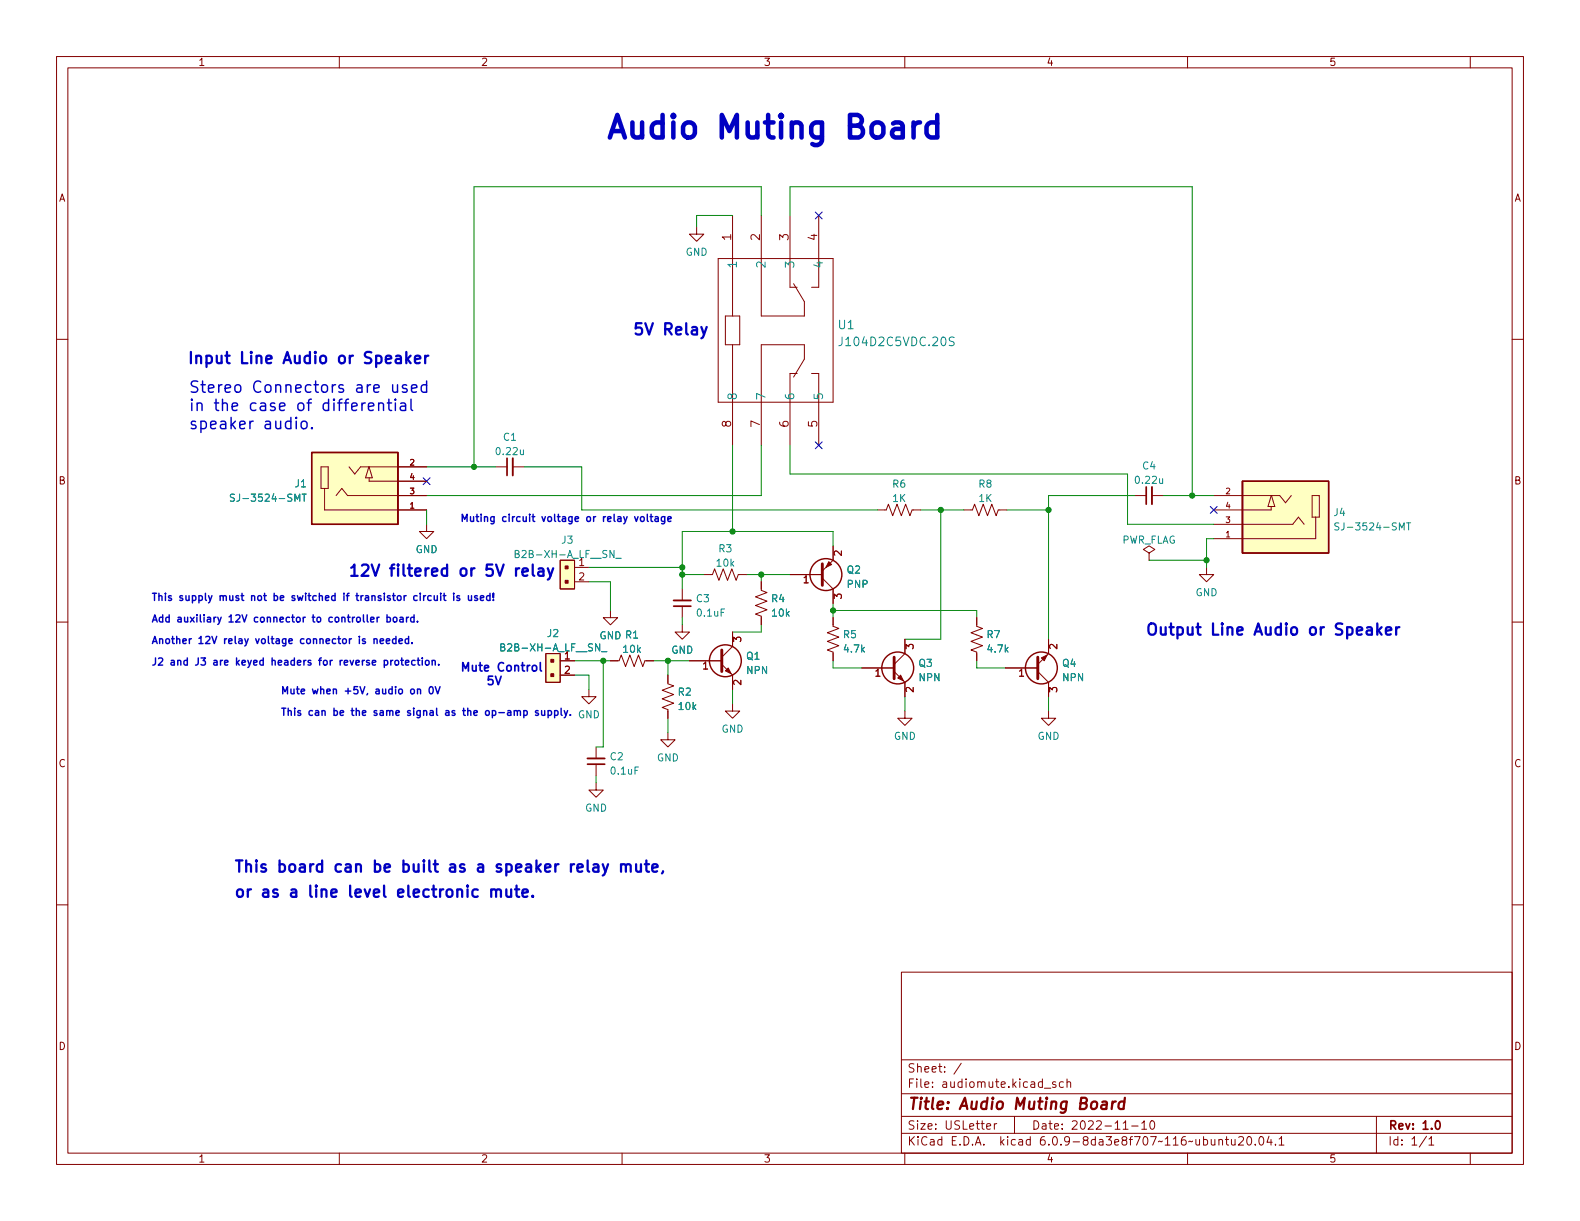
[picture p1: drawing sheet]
<svg xmlns="http://www.w3.org/2000/svg" width="279mm" height="216mm" viewBox="0 0 279 216" stroke-linecap="round" stroke-linejoin="round" font-family="sans-serif">
<g fill="none" stroke="#840000" stroke-width=".18">
<path d="M10 10h259.4v195.9h-259.4zM12 12h255.4v191.9h-255.4zM60 10v2M110 10v2M160 10v2M210 10v2M260 10v2M129.5 38.1v17.8M134.6 38.1v17.8h7.6v-2.6l-1.9-3.1M139.7 38.1v12.7h1.3M144.8 38.1v12.7h-1.3M10 60h2"/>
<path d="M123.2 40.1v1.3h1.3l-1.3 1.3-1.3-1.3h1.3M127 45.7h20.3v25.4h-20.3zM128.3 55.9h2.5v5.1h-2.5zM267.4 60h2M129.5 61v17.7M140.3 66.7l1.9-3.2v-2.5h-7.6v17.7M141 66h-1.3v12.7M143.5 66h1.3v12.7M56.8 82.6h1.2v3.8h-1.2zM57.4 86.4v3.8h18M59.4 87.6l1.1-1.2 1 1.2h13.9M61.7 82.6l1 1.2 1.1-1.2h11.6"/>
<path d="M65.2 82.6l-.6 1.9h1.2l-.5-1.9M65.3 84.5v.6h10.1M75.4 92.7v1.3h1.3l-1.3 1.3-1.2-1.3h1.2M87.6 82.6h2.1M90.7 82.6h2M99.1 99.1h2.5v5h-2.5zM147.3 96.5v2.6l-1.9 1.9M155.2 90.2h1.5l.4-1 .8 2 .7-2 .8 2 .7-2 .8 2 .4-1h1.5M170.4 90.2h1.6l.3-1 .8 2 .8-2 .7 2 .8-2 .7 2 .4-1h1.6M200.7 87.6h2M203.2 97.8l1-.6-1-.7-1 .7 1 .6v1.3M203.2 99.1h.1"/>
<path d="M203.7 87.6h2M214.6 87.6h11.7l1 1.3 1-1.3M214.6 92.7h14l1-1.3 1 1.3M224.8 89.6v.6h-10.2M224.8 87.6l-.6 2h1.2l-.6-2M232 87.6h1.3v3.8h-1.3zM232.7 91.4v3.9h-18.1M10 110h2M96.5 115.6h2.6v5.1h-2.6zM99.1 116.8h2.5M99.1 119.4h2.5M101.6 100.3h2.5"/>
<path d="M101.6 102.9h2.5M107.9 108v1.2h1.3l-1.3 1.3-1.2-1.3h1.2M107.9 116.8h1.6l.4-1 .7 2.1 .8-2.1 .7 2.1 .8-2.1 .8 2.1 .3-1.1h1.6M118.1 119.4v1.5l1 .4-2 .7 2 .8-2 .8 2 .7-2 .8 1 .4v1.5M120.6 110.5v1.3h1.3l-1.3 1.2-1.2-1.2h1.2M120.6 104.1v2.1M120.6 107.2v2M121.9 116.8h5.7M124.5 101.6h1.5l.4-1 .7 2 .8-2 .8 2 .7-2 .8 2 .4-1h1.5M127.6 117.5l1.9 1.9v2.5M129.5 111.8v2.5l-1.9 1.9M134.6 102.9v1.5l1 .4-2 .7 2 .8-2 .8 2 .7-2 .8 1 .4v1.5"/>
<path d="M139.7 101.6h5.7M145.4 102.2l1.9 1.9v2.6M147.3 109.2v1.5l1 .4-2 .8 2 .7-2 .8 2 .8-2 .7 1 .4v1.5M152.4 118.1h5.7M158.1 118.7l1.9 2v2.5M160 113v2.6l-1.9 1.9M172.7 109.2v1.5l1 .4-2 .8 2 .7-2 .8 2 .8-2 .7 1 .4v1.5M177.8 118.1h5.7M183.5 118.7l1.9 2v2.5M185.4 113v2.6l-1.9 1.9M213.4 100.3v1.3h1.2l-1.2 1.3-1.3-1.3h1.3M267.4 110h2"/>
<path d="M104.1 121.9v1.3h1.3l-1.3 1.3-1.2-1.3h1.2M105.4 138.4v1.3h1.3l-1.3 1.3-1.3-1.3h1.3M105.4 132.1v2M105.4 135.1v2.1M118.1 129.5v1.3h1.3l-1.3 1.3-1.3-1.3h1.3M129.5 124.5v1.2h1.3l-1.3 1.3-1.2-1.3h1.2M160 125.7v1.3h1.3l-1.3 1.3-1.3-1.3h1.3M185.4 125.7v1.3h1.3l-1.3 1.3-1.3-1.3h1.3M10 160h2M267.4 160h2M159.4 171.9h108v32h-108zM159.4 197.4h108"/>
<path d="M159.4 193.4h108M159.4 187.4h108M170 188l-1.3 1.9M174.5 199.2l.7-.2-.1-.3h-.4l-.2 .2v.7h.6M175.8 198.7v1M176.3 198.7h-.3l-.2 .3M179.4 197.4v3M184.7 192.4h1.1M186.7 191.4l-.4-.1-.2 .2 .1 .2 .5 .2v.3h-.6M188 191.4l-.4-.1-.3 .3v.4l.2 .2h.5M188.7 191.4l.2-.1 .4 .1v.9M188.7 190.8v1.5"/>
<path d="M198.6 199.7h.9M200.1 199.1h1.2M201.9 198.6l.4-.4v1.5M201.9 199.7h.9M203.5 198.3l.2-.1a.81 .81 0 0 1 .6 .6 .81 .81 0 0 1-.3 .8l-.2 .1a.81 .81 0 0 1-.3-1.4zM243.4 197.4v6.5M60 203.9v2M110 203.9v2M159.4 200.4h108M160 203.9v2M210 203.9v2M215.5 201.6l.3-.1h.3l.1 1"/>
<path d="M215.5 201.5v1M216.7 201.5h.6M216.9 201v1.3l.4 .2M217.8 201.5v.9l.4 .1 .2-.2M218.4 201.5v1M219 201.1l.6-.1 .2 .1 .1 .3-.9 1.1h.9M220.7 201h.1a.81 .81 0 0 1 .6 .6 .81 .81 0 0 1-.3 .8l-.1 .1a.81 .81 0 0 1-.6-.6 .81 .81 0 0 1 .3-.9zM222 202.3v.2M222.8 201h.2a.81 .81 0 0 1 .6 .6 .81 .81 0 0 1-.3 .8l-.2 .1a.81 .81 0 0 1-.6-.6 .81 .81 0 0 1 .3-.9zM224.4 200.9l-.4 1.1h1M224.8 201.5v1M225.5 202.3v.2"/>
<path d="M226.2 201.4l.4-.4v1.5M226.2 202.5h.8M252.3 200.9l-1.3 1.9M252.7 201.4l.4-.4v1.5M252.7 202.5h.8M260 203.9v2"/>
</g>
<path d="M89.7 81v3.1M202.7 86.1v3.1M119.1 107.2h3.1M103.9 135.1h3M254 198.2h.2a.82 .82 0 0 1 .6 .6 .82 .82 0 0 1-.3 .8l-.2 .1a.81 .81 0 0 1-.6-.6 .81 .81 0 0 1 .3-.9z" fill="none" stroke="#840000" stroke-width=".3"/>
<path d="M194.9 194.9l.2-.1 .6 .1-.1 1.2M195.7 195.2l-.6 .1a.4 .4 0 0 0-.4 .4 .4 .4 0 0 0 .3 .4l.6-.1M196.7 194.8l-.1 1.3M197.3 194.8l-.4 .1-.2 .3M198.8 194.9a.66 .66 0 0 0-1 .3v.5l.1 .3 .2 .1 .6-.1M198.9 194.1l-.2 2" fill="none" stroke="#840000" stroke-width=".4"/>
<path d="M148.9 59.6v1.1a.49 .49 0 0 1-.6 .4M168.7 59.7l-.6-.1-.2 .1v.5l.7 .3 .1 .3-.3 .3h-.5M41.5 87.4h-.5l-.2 .1v.4l.5 .2 .2 .3-.3 .2h-.5M53.4 87.4h.8M53.8 87.4v1.2M91.1 97.9h.6l.1-.2-.1-.3-.6-.1v1.3h.5l.2-.1v-.3l-.3-.3M108.9 98.7h1M236.8 92.5l-.5-.1-.2 .2v.3l.5 .3 .2 .3-.3 .2h-.5M248.7 92.4h.8M249.1 92.4v1.3M88.6 114.4h.5l.1-.2v-.2l-.6-.2v1.3h.5l.1-.1 .1-.3-.3-.3M106.3 115.2h1" fill="none" stroke="#008484" stroke-width=".18"/>
<path d="M90.7 81v3.1M203.7 86.1v3.1M119.1 106.2h3.1M103.9 134.1h3" fill="none" stroke="#840000" stroke-width=".33"/>
<path d="M145.4 99.7v3.8M127.6 114.9v3.8M158.1 116.2v3.8M183.5 116.2v3.8" fill="none" stroke="#840000" stroke-width=".51"/>
<g fill="#840000" stroke="#840000" stroke-width=".18">
<path d="M184.1 116.3l1.1-.5-.5 1z"/>
<path d="M146.6 99.3l.5 .5-1.1 .5z"/>
<path d="M158.7 119.9l.6-.5 .5 1z"/>
<path d="M128.3 118.6l.5-.5 .5 1z"/>
<path d="M97.4 116.6h.5v.5h-.5z"/>
<path d="M97.4 119.1h.5v.5h-.5z"/>
<path d="M99.9 100.1h.6v.5h-.6z"/>
<path d="M99.9 102.6h.6v.5h-.6z"/>
</g>
<g fill="none" stroke="#840000" stroke-width=".25">
<path d="M55.1 80h15.3v12.7h-15.3zM70.4 80v12.7M219.7 85.1h15.2v12.7h-15.2zM219.7 85.1v12.7"/>
<circle cx="128.3" cy="116.8" r="2.82"/>
<circle cx="146" cy="101.6" r="2.82"/>
<circle cx="158.7" cy="118.1" r="2.82"/>
<circle cx="184.1" cy="118.1" r="2.82"/>
</g>
<g fill="#ffffc2" stroke="#ffffc2" stroke-width=".18">
<path d="M55.1 80h15.3v12.7h-15.3z"/>
<path d="M219.7 85.1h15.2v12.7h-15.2z"/>
<path d="M96.5 115.6h2.6v5.1h-2.6z"/>
<path d="M99.1 99.1h2.5v5h-2.5z"/>
</g>
<g fill="none" stroke="#0000c2" stroke-width=".4">
<path d="M124 57.8l.5 1.3M125 57.8l-.7 1.8-.3 .2M71.9 62.2v2M72 63.5l.6 .7M72.6 62.9l-.7 .8M73.4 63.6l.9-.2-.1-.4-.5-.1-.3 .3 .1 .9 .2 .1 .5-.1M75.2 62.9v1.3M75.8 62.9a.51 .51 0 0 0-.6 .4M94.2 99.8v1.7l.3 .3M92.4 101.2l.9-.2v-.4l-.6-.1-.3 .3 .1 .9 .2 .1 .6-.1M95.3 100.6l.1-.1 .6 .1 .1 1.2M96.1 101l-.7 .1a.39 .39 0 0 0-.3 .3 .39 .39 0 0 0 .3 .4l.7-.1"/>
<path d="M96.9 100.5l.4 1.3M97.8 100.5l-.6 1.8-.3 .2M243.6 110.2v2M243.7 111.5l.6 .7M244.3 110.9l-.7 .8M245.1 111.6l.9-.2-.1-.4-.5-.1-.3 .3 .1 .9 .2 .1 .5-.1M246.9 110.9v1.3M247.5 110.9a.51 .51 0 0 0-.6 .4M86.9 157.4a.5 .5 0 0 1 .8 .1v1.1M86.9 157.3v1.3M87.7 157.5l.3-.2 .5 .1 .1 1.2M89.5 157.3l.1 1.2a.54 .54 0 0 0 .8-.1"/>
<path d="M90.4 157.3v1.3M91.1 157.3h.7M91.3 156.6v1.7l.1 .2 .4 .1M92.4 157.9l.9-.2-.1-.3-.5-.1-.3 .2 .1 1 .2 .1 .5-.1M94.2 158.4l.1 .1-.1 .1-.1-.1 .1-.1v.2M105 152.9l.2-.1 .5 .1 .1 1.2M105.8 153.3l-.6 .1a.39 .39 0 0 0-.3 .4 .39 .39 0 0 0 .3 .3l.6-.1M106.6 152.8l.5 1.3M107.5 152.8l-.6 1.8-.3 .2M109.8 153a.5 .5 0 0 1 .9 .1v1M109.8 152.8v1.3M110.7 153.1l.3-.3 .4 .1 .1 1.2"/>
<path d="M112.5 152.8l.1 1.2a.54 .54 0 0 0 .7 0M113.3 152.8v1.3M114 152.8h.8M114.3 152.1v1.8l.1 .1 .4 .1M115.3 153.5l1-.2-.1-.4-.6-.1-.3 .3 .1 .9 .2 .1 .6-.1M117.2 154l-.1 .4"/>
</g>
<path d="M162.7 21.7a1.02 1.02 0 0 0-1.2 .7M165.7 21.8l-.3-.1h-.8l-.4 .1-.4 .6v1.2l.4 .5 .4 .2h.8l.3-.2M165.7 20.3v4" fill="none" stroke="#0000c2" stroke-width=".8"/>
<g fill="none" stroke="#0000c2" stroke-width=".25">
<path d="M53.3 74.7a.54 .54 0 0 1 .6-.2 .54 .54 0 0 1 .4 .4v.5a.54 .54 0 0 1-.5 .4 .54 .54 0 0 1-.6-.4zM55.2 75.6v.1v.1l-.1-.1 .1-.1v.2M67 71.4a.5 .5 0 0 1 .8 .1v1.1M67 71.3v1.3M68.5 71.3h.7M68.8 70.6v1.7l.1 .2 .3 .1M69.9 70.6l-.1 .1 .1 .1 .1-.1-.1-.1v.2M69.9 71.3v1.3M70.9 71.3h.2h.5l.1 1.3M71.7 71.7l-.6 .1a.39 .39 0 0 0-.3 .4 .39 .39 0 0 0 .3 .4l.6-.1M71.9 68.1l-.5-.1-.2 .3v.3l.7 .2 .1 .2-.1 .3-.2 .1-.5-.1M72.7 70.6v1.7l.3 .3"/>
<path d="M72.8 68.7l.9-.2-.1-.4-.5-.1-.3 .3 .1 1 .2 .1 .5-.1M75.4 68.1l-.5-.1-.4 .4v.6l.2 .3 .2 .1 .5-.1M75.4 67.4v2M113.4 91.4h.3l.2 .2v.4l-.2 .2-.3-.1-.1-.1zM114.5 90.9v1.1l.1 .2M114.9 91.4h.5M115.1 90.9v1.1l.3 .2M115.9 91.4h.4l.1 .8M116.4 91.7h-.4l-.2 .2 .2 .3 .4-.1M117.5 91.4v1l-.2 .2h-.3M117.5 91.4h-.3l-.3 .2 .2 .5h.4M118.1 91.8l.6-.1-.1-.3h-.3l-.2 .1 .1 .6h.4"/>
<path d="M67.2 113.4l.6-.1v-.3l-.4-.1-.2 .2 .1 .6h.5M68.3 113.4l.6-.1v-.3l-.4-.1-.2 .2 .1 .6h.5M68.4 109.2l.4-.1 .2 .3-.1 .5h-.5M68.4 108.7v1.3M69.7 109.2l.3-.1 .2 .3v.3l-.2 .3-.3-.1-.2-.2zM70 116.8h.3l.2 .2v.4l-.2 .2-.3-.1-.2-.1zM70 113l-.3-.1-.3 .3 .1 .5h.5M70 112.5v1.3M70.6 113.4l.6-.1-.1-.3-.4-.1-.1 .2v.6h.5M70.7 109.2h.5l.1 .8M70.9 116.8h.4M71 116.3v1.1l.3 .2"/>
<path d="M71.3 109.4l-.4 .1-.2 .2 .2 .3 .4-.1M71.7 117.2l.6-.1v-.3h-.4l-.2 .1 .1 .6h.5M71.9 109.1v.9M72.3 113l-.4-.1-.3 .3 .2 .5h.5M72.3 109.1l-.4 .3M72.3 112.5v1.3M72.9 113.7v.1M73.2 109.2l-.3-.1-.3 .3 .1 .5h.5M73.2 108.7v1.3M73.4 116.8h-.4l-.2 .2 .1 .5h.5M73.8 116.8h.4M73.8 109.9v.1"/>
<path d="M73.9 116.3v1.1l.3 .2M74.7 116.3v.2M74.7 116.8v.8M75.3 116.8h.3l.3 .2v.4l-.3 .2-.3-.1-.1-.1zM76.4 116.9l.2-.1h.3l.1 .8M76.4 116.8v.8M77.6 117.5v.1M78.4 105.3h.4M78.5 104.9v1.1l.3 .2M80.2 104.9v.1M80.2 105.3v.9M81.3 105.4l-.3-.1-.2 .2v.2l.5 .1v.3h-.5"/>
<path d="M82.8 105.3l.1 .8 .3 .1 .2-.1M83.4 105.3v.9M84.4 105.4l-.3-.1-.2 .2 .1 .2 .4 .1v.3h-.5M85 105.8l.6-.2-.1-.2-.4-.1-.1 .2v.6h.5M86.6 105.4l-.3-.1-.3 .3 .2 .5h.4M86.6 104.9v1.3M87.3 106.1v.1M87.3 104.9v.8M73.8 122l.2-.2 .3 .1 .1 .8M76 121.5l.2-.1a.68 .68 0 0 1 .4 .7 .68 .68 0 0 1-.4 .6l-.2-.1-.1-.4zM77 121.4l.4 1.3 .4-1.3M92.6 125.7l.4-.1 .2 .3-.1 .5h-.5"/>
<path d="M95.2 125.7l-.3-.1-.2 .2v.2l.5 .1v.3h-.5M95.8 125.6v.8l.3 .1 .2-.1M96.3 125.6v.9M96.9 125.7l.4-.1 .2 .3-.1 .5h-.5M96.9 125.6v1.3M98.1 125.7l.3-.1 .3 .3-.1 .5h-.5M98.1 125.6v1.3M99.2 125.2v1.1l.2 .2M99.8 125.6l.3 .9M100.4 125.6l-.4 1.2-.2 .1M100.9 126.4v.1"/>
</g>
<path d="M87.1 119.6h-.7l-.1 .7 .2-.2 .5 .1 .2 .2-.1 .5-.2 .2-.6-.2M87.6 119.6l.5 1.5 .5-1.5M94.2 117.8l.2-.1 .4 .1 .1 .6-.1 .2-.4 .1-.2-.2zM95.5 117.2v1.2l.3 .3" fill="none" stroke="#0000c2" stroke-width=".3"/>
<g fill="none" stroke="#008400" stroke-width=".18">
<path d="M129.5 38.1h-6.3v2M134.6 38.1v-5.1h-50.8v49.6M139.7 38.1v-5.1h71.1v54.6M129.5 78.7v15.3M134.6 78.7v8.9h-59.2M139.7 78.7v5.1h59.7v8.9h15.2M75.4 90.2v2.5M75.4 82.6h12.2M92.7 82.6h10.2v7.6h52.3M147.3 96.5v-2.5h-26.7v10.1M162.8 90.2h7.6M166.4 90.2v22.8h-6.4"/>
<path d="M178.1 90.2h7.3M200.7 87.6h-15.3v25.4M203.2 99.1h10.2M205.7 87.6h8.9M214.6 95.3h-1.2v5M101.6 116.8h6.3M101.6 119.4h2.5v2.5M104.1 102.9h3.8v5.1M104.1 100.3h16.5M106.7 116.8v15.3h-1.3M115.6 116.8h6.3M118.1 116.8v2.6"/>
<path d="M120.6 101.6h3.9M120.6 109.2v1.3M132.1 101.6h7.6M134.6 110.5v1.3h-5.1M134.6 101.6v1.3M147.3 106.7v2.5M147.3 116.8v1.3h5.1M147.3 108h25.4v1.2M172.7 116.8v1.3h5.1M105.4 137.2v1.2M118.1 127v2.5M129.5 121.9v2.6"/>
<path d="M160 123.2v2.5M185.4 123.2v2.5"/>
</g>
<path d="M144.2 37.5l1.2 1.2M145.4 37.5l-1.2 1.2M144.2 78.1l1.2 1.2M145.4 78.1l-1.2 1.2M74.8 84.5l1.2 1.2M76 84.5l-1.2 1.2M214 89.6l1.2 1.2M215.2 89.6l-1.2 1.2" fill="none" stroke="#000084" stroke-width=".18"/>
<g fill="#008400" stroke="#008400" stroke-width=".18">
<circle cx="83.8" cy="82.6" r=".46"/>
<circle cx="106.7" cy="116.8" r=".46"/>
<circle cx="185.4" cy="90.2" r=".46"/>
<circle cx="210.8" cy="87.6" r=".46"/>
<circle cx="213.4" cy="99.1" r=".46"/>
<circle cx="134.6" cy="101.6" r=".46"/>
<circle cx="147.3" cy="108" r=".46"/>
<circle cx="118.1" cy="116.8" r=".46"/>
<circle cx="166.4" cy="90.2" r=".46"/>
<circle cx="129.5" cy="94" r=".46"/>
<circle cx="120.6" cy="100.3" r=".46"/>
<circle cx="120.6" cy="101.6" r=".46"/>
</g>
<text font-size="5.6" fill="#0000c2" x="106.9" y="24.5">Audio Muting Board</text>
<g font-size="2.8" fill="#0000c2">
<text x="111.8" y="59.2">5V Relay</text>
<text x="33" y="64.3">Input Line Audio or Speaker</text>
<text x="33.3" y="69.5">Stereo Connectors are used</text>
<text x="33.3" y="72.7">in the case of differential</text>
<text x="33.3" y="75.9">speaker audio.</text>
<text x="61.5" y="101.9">12V filtered or 5V relay</text>
<text x="202.4" y="112.3">Output Line Audio or Speaker</text>
<text x="41.3" y="154.2">This board can be built as a speaker relay mute,</text>
<text x="41.3" y="158.7">or as a line level electronic mute.</text>
</g>
<text font-size="2.8" fill="#840000" x="160.4" y="196.2">Title: Audio Muting Board</text>
<g font-size="2.1" fill="#840000">
<text x="129.3" y="42.5" transform="rotate(-90 129.3 42.5)">1</text>
<text x="134.4" y="42.5" transform="rotate(-90 134.4 42.5)">2</text>
<text x="139.4" y="42.5" transform="rotate(-90 139.4 42.5)">3</text>
<text x="144.5" y="42.5" transform="rotate(-90 144.5 42.5)">4</text>
<text x="129.3" y="75.5" transform="rotate(-90 129.3 75.5)">8</text>
<text x="134.4" y="75.5" transform="rotate(-90 134.4 75.5)">7</text>
<text x="139.4" y="75.5" transform="rotate(-90 139.4 75.5)">6</text>
<text x="144.5" y="75.5" transform="rotate(-90 144.5 75.5)">5</text>
<text x="160.4" y="189.7">Sheet: /</text>
<text x="160.4" y="192.4">File: audiomute.kicad_sch</text>
<text x="160.4" y="202.5">KiCad E.D.A. kicad 6.0.9-8da3e8f707~116~ubuntu20.04.1</text>
<text x="160.4" y="199.7">Size: USLetter</text>
<text x="182.4" y="199.7">Date: 2022-11-10</text>
<text x="245.4" y="199.7">Rev: 1.0</text>
<text x="245.4" y="202.5">Id: 1/1</text>
</g>
<g font-size="2.1" fill="#008484">
<text x="130.3" y="47.1" transform="rotate(-90 130.3 47.1)">1</text>
<text x="135.4" y="47.1" transform="rotate(-90 135.4 47.1)">2</text>
<text x="140.4" y="47.1" transform="rotate(-90 140.4 47.1)">3</text>
<text x="145.5" y="47.1" transform="rotate(-90 145.5 47.1)">4</text>
<text x="148.3" y="58.2">U1</text>
<text x="149.1" y="61.2">J104D2C5VDC.20S</text>
<text x="130.3" y="70.9" transform="rotate(-90 130.3 70.9)">8</text>
<text x="135.4" y="70.9" transform="rotate(-90 135.4 70.9)">7</text>
<text x="140.4" y="70.9" transform="rotate(-90 140.4 70.9)">6</text>
<text x="145.5" y="70.9" transform="rotate(-90 145.5 70.9)">5</text>
</g>
<text font-size="2.1" fill="#0000c2" x="81.3" y="118.7">Mute Control</text>
<g font-size="1.8" fill="#840000">
<text x="35" y="11.6">1</text>
<text x="85" y="11.6">2</text>
<text x="135" y="11.6">3</text>
<text x="185" y="11.6">4</text>
<text x="235" y="11.6">5</text>
<text x="10.3" y="35.6">A</text>
<text x="267.7" y="35.6">A</text>
<text x="10.3" y="85.7">B</text>
<text x="267.7" y="85.7">B</text>
<text x="102.4" y="100.1">1</text>
<text x="148.8" y="98.3" transform="rotate(-90 148.8 98.3)">2</text>
<text x="102.4" y="102.6">2</text>
<text x="142.1" y="103.1">1</text>
<text x="148.8" y="105.9" transform="rotate(-90 148.8 105.9)">3</text>
<text x="131.1" y="113.5" transform="rotate(-90 131.1 113.5)">3</text>
<text x="99.8" y="116.6">1</text>
<text x="99.8" y="119.1">2</text>
<text x="124.3" y="118.4">1</text>
<text x="154.8" y="119.6">1</text>
<text x="161.5" y="114.8" transform="rotate(-90 161.5 114.8)">3</text>
<text x="180.2" y="119.6">1</text>
<text x="186.9" y="114.8" transform="rotate(-90 186.9 114.8)">2</text>
<text x="131.1" y="121.1" transform="rotate(-90 131.1 121.1)">2</text>
<text x="161.5" y="122.4" transform="rotate(-90 161.5 122.4)">2</text>
<text x="186.9" y="122.4" transform="rotate(-90 186.9 122.4)">3</text>
<text x="10.3" y="135.6">C</text>
<text x="267.7" y="135.6">C</text>
<text x="10.3" y="185.7">D</text>
<text x="267.7" y="185.7">D</text>
<text x="35" y="205.6">1</text>
<text x="85" y="205.6">2</text>
<text x="135" y="205.6">3</text>
<text x="185" y="205.6">4</text>
<text x="235" y="205.6">5</text>
</g>
<g font-size="1.8" fill="#008484">
<text x="121.2" y="45.2">GND</text>
<text x="89" y="77.9">C1</text>
<text x="87.9" y="80.5">0.22u</text>
<text x="202.1" y="83">C4</text>
<text x="41.9" y="88.7">SJ-3524-SMT</text>
<text x="52.2" y="86.2">J1</text>
<text x="157.9" y="86.2">R6</text>
<text x="157.9" y="88.8">1K</text>
<text x="173.1" y="86.2">R8</text>
<text x="173.1" y="88.8">1K</text>
<text x="200.9" y="85.5">0.22u</text>
<text x="235.9" y="91.2">J4</text>
<text x="237.2" y="93.8">SJ-3524-SMT</text>
<text x="73.5" y="97.8">GND</text>
<text x="91.8" y="98.7">B2B-XH-A_LF__SN_</text>
<text x="99.3" y="96.1">J3</text>
<text x="126.8" y="100.2">10k</text>
<text x="127.1" y="97.6">R3</text>
<text x="149.8" y="101.4">Q2</text>
<text x="198.2" y="96.1">PWR_FLAG</text>
<text x="123.2" y="106.5">C3</text>
<text x="136.5" y="106.5">R4</text>
<text x="149.8" y="103.9">PNP</text>
<text x="211.4" y="105.4">GND</text>
<text x="96.8" y="112.6">J2</text>
<text x="106" y="113">GND R1</text>
<text x="123.4" y="109">0.1uF</text>
<text x="136.6" y="109">10k</text>
<text x="149.2" y="112.8">R5</text>
<text x="174.6" y="112.8">R7</text>
<text x="89.3" y="115.2">B2B-XH-A_LF__SN_</text>
<text x="110.3" y="115.4">10k</text>
<text x="118.7" y="115.6">GND</text>
<text x="132" y="116.6">Q1</text>
<text x="132" y="119.2">NPN</text>
<text x="149.4" y="115.4">4.7k</text>
<text x="162.5" y="117.9">Q3</text>
<text x="174.8" y="115.4">4.7k</text>
<text x="187.9" y="117.9">Q4</text>
<text x="119.9" y="123">R2</text>
<text x="120.1" y="125.5">10k</text>
<text x="162.5" y="120.4">NPN</text>
<text x="187.9" y="120.4">NPN</text>
<text x="102.2" y="127">GND</text>
<text x="127.6" y="129.5">GND</text>
<text x="158.1" y="130.8">GND</text>
<text x="183.5" y="130.8">GND</text>
<text x="107.9" y="134.4">C2</text>
<text x="108.1" y="137">0.1uF</text>
<text x="116.1" y="134.6">GND</text>
<text x="103.4" y="143.5">GND</text>
</g>
<g font-size="1.8" fill="#0000c2">
<text x="81.3" y="92.3">Muting circuit voltage or relay voltage</text>
<text x="26.7" y="106.2">This supply must not be switched if transistor circuit is used!</text>
<text x="26.7" y="113.9">Another 12V relay voltage connector is needed.</text>
<text x="26.7" y="110">Add auxiliary 12V connector to controller board.</text>
<text x="26.7" y="117.7">J2 and J3 are keyed headers for reverse protection.</text>
<text x="49.5" y="122.7">Mute when +5V, audio on 0V</text>
<text x="49.5" y="126.6">This can be the same signal as the op-amp supply.</text>
</g>
<g font-size="1.4" fill="#840000">
<text x="72.5" y="82.3">2</text>
<text x="72.5" y="89.9">1</text>
<text x="72.5" y="87.4">3</text>
<text x="72.5" y="84.8">4</text>
<text x="216.8" y="87.4">2</text>
<text x="216.8" y="89.9">4</text>
<text x="216.8" y="95">1</text>
<text x="216.8" y="92.5">3</text>
</g>
</svg>
